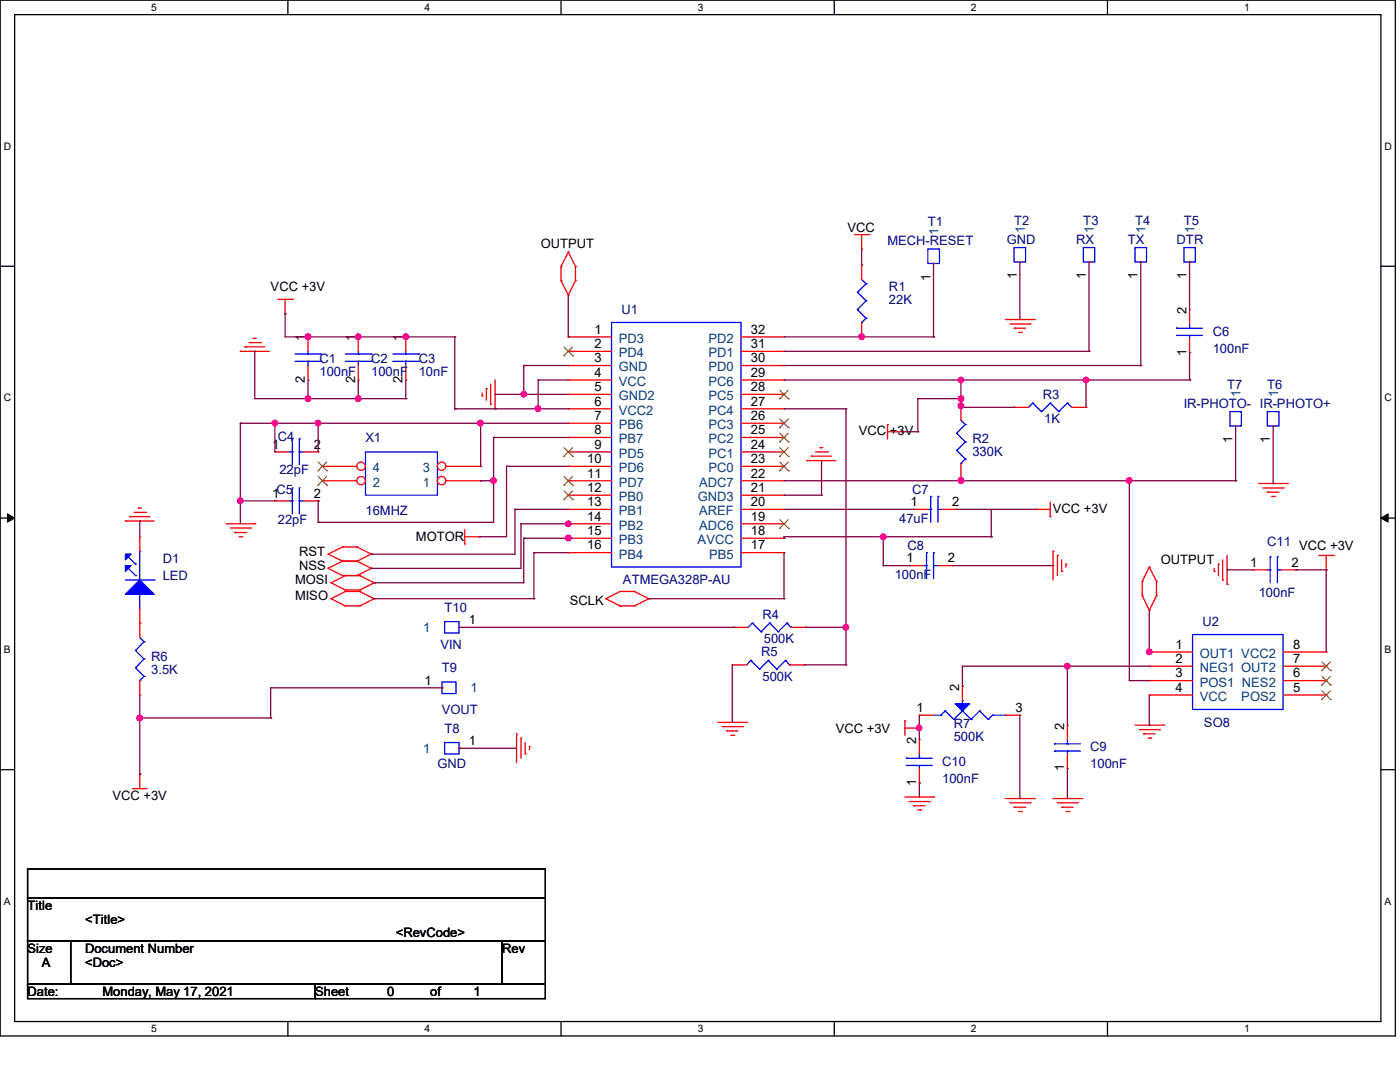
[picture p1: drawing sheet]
<svg xmlns="http://www.w3.org/2000/svg" width="279mm" height="216mm" viewBox="0 0 279 216" stroke-linecap="round" stroke-linejoin="round" font-family="sans-serif">
<path d="M0 0h278.5v206.7h-278.5zM2.9 2.9h272.7v200.9h-272.7z" fill="none" stroke="#000" stroke-width=".25"/>
<g fill="#fff">
<path d="M30.2 .3h1.1v2.3h-1.1z"/>
<path d="M30.2 204.1h1.1v2.3h-1.1z"/>
</g>
<path d="M57.4 0v2.9M57.4 203.8v2.9" fill="none" stroke="#000" stroke-width=".25"/>
<g fill="#fff">
<path d="M84.7 .3h1.1v2.3h-1.1z"/>
<path d="M84.7 204.1h1.1v2.3h-1.1z"/>
</g>
<path d="M112 0v2.9M112 203.8v2.9" fill="none" stroke="#000" stroke-width=".25"/>
<g fill="#fff">
<path d="M139.2 .3h1.1v2.3h-1.1z"/>
<path d="M139.2 204.1h1.1v2.3h-1.1z"/>
</g>
<path d="M166.5 0v2.9M166.5 203.8v2.9" fill="none" stroke="#000" stroke-width=".25"/>
<g fill="#fff">
<path d="M193.8 .3h1.1v2.3h-1.1z"/>
<path d="M193.8 204.1h1.1v2.3h-1.1z"/>
</g>
<path d="M221 0v2.9M221 203.8v2.9" fill="none" stroke="#000" stroke-width=".25"/>
<g fill="#fff">
<path d="M248.3 .3h1.1v2.3h-1.1z"/>
<path d="M248.3 204.1h1.1v2.3h-1.1z"/>
<path d="M.8 28h1.4v2.3h-1.4z"/>
<path d="M276.3 28h1.4v2.3h-1.4z"/>
<path d="M.8 78.2h1.4v2.3h-1.4z"/>
<path d="M276.3 78.2h1.4v2.3h-1.4z"/>
</g>
<path d="M0 53.1h2.9M275.6 53.1h2.9" fill="none" stroke="#000" stroke-width=".25"/>
<g fill="#fff">
<path d="M.8 128.5h1.3v2.2h-1.3z"/>
<path d="M276.3 128.5h1.3v2.2h-1.3z"/>
</g>
<path d="M0 103.4h2.9M275.6 103.4h2.9" fill="none" stroke="#000" stroke-width=".25"/>
<path d="M1.5 102.5l1.4 .9-1.4 .8zM275.6 103.4l1.4-.9v1.7z" fill="#000" stroke="#000" stroke-width=".2"/>
<g fill="#fff">
<path d="M.8 178.7h1.3v2.2h-1.3z"/>
<path d="M276.3 178.7h1.3v2.2h-1.3z"/>
</g>
<path d="M0 153.6h2.9M275.6 153.6h2.9M5.5 173.4h103.3v5.8h-103.3zM5.5 179.2h103.3v8.5h-103.3zM5.5 187.7h8.6v8.7h-8.6zM5.5 196.4h57.4v2.9h-57.4zM14.1 187.7h86.1v8.7h-86.1zM62.9 196.4h45.9v2.9h-45.9zM100.2 187.7h8.6v8.7h-8.6z" fill="none" stroke="#000" stroke-width=".25"/>
<g fill="none" stroke="#f00" stroke-width=".25">
<path d="M55.5 59.7h2.8M56.9 59.7v2.9M58.3 59.7h.1M112 56h.1M112 53.2h.1M112 56l1.4 2.9M112 53.2v2.8M113.4 50.3h.1M113.4 58.9h.1M113.4 50.3l-1.4 2.9M113.4 50.3l1.5 2.9M114.9 53.2h.1"/>
<path d="M114.9 56h.1M114.9 53.2v2.8M114.9 56l-1.5 2.9M170.6 46.8h2.8M172 49.7h.1M172 46.8v2.9M173.4 46.8h.1M237.4 52.3h.1M48 70.1h.1M48 70.1h5.7M48.9 69.2h.1M48.9 69.2h4"/>
<path d="M49.7 68.4h2.3M50.5 67.5h.1M50.5 67.5h.6M52 68.4h.1M56.9 62.6h.1M81 67.2h.1M81 75.8h.1M81 67.2v2.9M81 72.9v2.9M96.2 79h.1M96.2 78.4v.6M97.1 77.6h.1"/>
<path d="M97.1 77.6v2.2M97.9 76.7v4M98.8 75.8v5.8M200.7 63.8h5.7M201.5 64.6h4.1M202.4 65.5h.1M202.4 65.5h2.3M203.2 66.3h.6M203.8 66.3h.1M205.6 64.6h.1M206.4 63.8h.1M237.4 70.4h.1"/>
<path d="M237.4 61.8h.1M237.4 61.8v2.8M237.4 67.5v2.9M54.9 99.9h.1M54.9 99.9h2.8M60.6 99.9h2.9M63.5 99.9h.1M97.9 80.7h.1M98.8 81.6h.1M161.1 91.9h.1M161.1 91.9h5.7M161.9 91h.1"/>
<path d="M161.9 91h4M162.8 90.2h2.3M163.7 89.3h.1M163.7 89.3h.5M165.1 90.2h.1M177.1 84.7h.1M177.1 86.1h2.9M177.1 84.7v2.9M180 86.1h.1M251.2 96.5h5.7M252.1 97.4h4M252.9 98.2h.1"/>
<path d="M252.9 98.2h2.3M253.8 99.1h.5M254.1 85h.1M254.3 99.1h.1M256.1 97.4h.1M256.9 96.5h.1M25 104h.1M25 104h5.8M25.9 103.1h.1M25.9 103.1h4M26.8 102.2h2.2M27.6 101.4h.1"/>
<path d="M27.6 101.4h.6M27.9 107.1h.1M27.9 107.1v2.9M29 102.2h.1M45.1 104.5h5.7M46 105.4h4M46.8 106.3h.1M46.8 106.3h2.3M47.7 107.1h.6M48.3 107.1h.1M50 105.4h.1M50.8 104.5h.1"/>
<path d="M65.5 110.6h.1M65.5 113.4h.1M65.5 110.6l2.9 1.4M65.5 113.4l2.9 1.5M66.1 116.3h.1M66.1 119.5h.1M66.1 116.3l2.8 1.4M66.1 119.5l2.8 1.4M68.4 112h.1M68.4 109.1h.1M68.4 114.9h.1M68.4 112h2.8"/>
<path d="M68.4 109.1l-2.9 1.5M68.4 109.1h2.8M68.4 114.9h3.4M68.4 112l-2.9 1.4M68.9 117.7h.1M68.9 114.9h.1M68.9 118h.1M68.9 117.7h2.9M68.9 114.9l-2.8 1.4M68.9 118l-2.8 1.5M68.9 118h2.9M71.2 112h.1"/>
<path d="M71.2 109.1h.1M71.2 114.9h.1M71.2 109.1l2.9 1.5M71.2 112l2.9 1.4M71.8 117.7h.1M71.8 114.9h.1M71.8 118h.1M71.8 114.9l2.9 1.4M71.8 118l2.9 1.5M74.1 110.6h.1M74.1 113.4h.1M74.1 110.6l-2.9 1.4"/>
<path d="M74.1 113.4l-2.9 1.5M74.7 116.3h.1M74.7 119.5h.1M74.7 116.3l-2.9 1.4M74.7 119.5l-2.9 1.4M92.8 108.5h.1M92.8 107.1h2.8M92.8 105.7v2.8M95.6 107.1h.1M120.9 119.5h.1M120.9 119.5l2.8 1.4M123.7 118h.1"/>
<path d="M123.7 118h2.9M123.7 118l-2.8 1.5M126.6 118h.1M126.6 118l2.9 1.5M129.5 119.5h.1M129.5 119.5l-2.9 1.4M182.3 101.6h.1M182.3 101.6h2.9M188 101.6h2.9M190.9 101.6h.1M206.7 101.6h.1M206.7 101.6h2.9"/>
<path d="M209.6 103.1h.1M209.6 100.2v2.9M210.1 110h.1M210.1 110v5.7M211 110.8h.1M211 110.8v4.1M211.9 114h.1M211.9 111.7v2.3M212.7 112.6h.1M212.7 112.6v.6M228 118.9h.1M228 116h.1"/>
<path d="M228 118.9l1.4 2.9M228 116v2.9M229.4 113.2h.1M229.4 113.2l-1.4 2.8M229.4 113.2l1.4 2.8M230.8 116h.1M230.8 118.9h.1M230.8 116v2.9M230.8 118.9l-1.4 2.9M242.3 114h.1M242.3 113.4v.6M243.2 112.6h.1"/>
<path d="M243.2 112.6v2.3M244 115.7h.1M244 111.7v4M244.9 116.6h.1M244.9 110.8v5.8M263.2 110.8h2.9M264.7 113.7h.1M264.7 110.8v2.9M266.1 110.8h.1M27.9 124.3h.1M27.9 138.7h.1M27.9 121.5v5.7"/>
<path d="M27.9 135.8v2.9M68.9 120.9h.1M68.9 120.9h2.9M71.8 120.9h.1M91.6 125.2h.1M123.7 120.9h.1M123.7 120.9h2.9M126.6 120.9h.1M146.4 125.2h.1M146.4 125.2h2.9M157.9 125.2h2.9M160.8 125.2h.1"/>
<path d="M192.1 136.9h.1M192.1 136.9v2.9M229.4 121.8h.1M229.4 130.1h.1M229.4 132.9h.1M229.4 135.8h.1M229.4 138.7h.1M229.4 130.1h8.6M229.4 132.9h8.6M229.4 135.8h8.6M229.4 138.7h8.6M256.1 130.1h8.6"/>
<path d="M256.1 132.9h8.6M256.1 135.8h8.6M256.1 138.7h8.6M264.7 138.7h.1M264.7 135.8h.1M264.7 132.9h.1M264.7 130.1h.1M26.5 157.4h.1M26.5 157.4h2.8M27.9 154.5h.1M27.9 154.5v2.9M91.6 149.3h.1"/>
<path d="M103.1 146.4h.1M103.1 146.4v5.8M104 147.3h.1M104 147.3v4M104.8 150.5h.1M104.8 148.2v2.3M105.7 149h.1M105.7 149v.6M143.3 144.1h5.7M144.1 145h4.1M145 145.8h.1M145 145.8h2.3"/>
<path d="M145.8 146.7h.6M146.4 146.7h.1M148.2 145h.1M149 144.1h.1M180.6 143.8h.1M180.6 159h5.7M180.6 145.3h2.9M180.6 143.8v2.9M181.4 159.9h4.1M183.5 145.3h.1M183.5 156.2h.1M183.5 147.6h.1"/>
<path d="M183.5 142.7h.1M183.5 147.6v2.9M183.5 153.3v2.9M183.5 142.7h2.8M185.5 159.9h.1M186.3 159h.1M200.7 159.3h5.7M200.7 142.7h2.8M203.5 142.7h.1M206.4 159.3h.1M210.1 159.3h5.8M215.9 159.3h.1"/>
<path d="M226.5 144.7h5.7M227.4 145.6h4M228.2 146.4h.1M228.2 146.4h2.3M229.1 147.3h.6M229.7 147.3h.1M231.4 145.6h.1M232.2 144.7h.1M182.3 160.8h.1M182.3 160.8h2.3M183.2 161.6h.5M183.7 161.6h.1"/>
<path d="M201.5 160.2h4.1M202.4 161.1h.1M202.4 161.1h2.3M203.2 161.9h.6M203.8 161.9h.1M205.6 160.2h.1M211 160.2h4M211.9 161.1h.1M211.9 161.1h2.3M212.7 161.9h.6M213.3 161.9h.1M215 160.2h.1"/>
</g>
<g fill="none" stroke="#00f" stroke-width=".25">
<path d="M236.3 49.4h2.2v2.9h-2.2zM78.4 72.1h5.2M78.4 70.7h5.2M81 70.7h.1M81 72.1h.1M81 70.1v.6M81 72.1v.8M83.6 72.1h.1M83.6 70.7h.1M234.8 65.5h.1M234.8 66.9h.1M234.8 65.5h5.2"/>
<path d="M234.8 66.9h5.2M237.4 66.9h.1M237.4 65.5h.1M237.4 64.6v.9M237.4 66.9v.6M57.7 99.9h.6M58.3 99.9h.1M58.3 97.4h.1M58.3 97.4v5.1M59.7 97.4h.1M59.7 99.9h.1M59.7 99.9h.9"/>
<path d="M59.7 97.4v5.1M72.9 90.2h14.4v8.6h-14.4zM185.8 99.1h.1M185.8 99.1v5.1M187.2 99.1h.1M187.2 99.1v5.1M252.9 82.1h2.3v2.9h-2.3zM25 115.7h5.8M25.6 113.4l1.5 1.5M25.6 111.1l1.5 1.5M27.1 114.9h.1M27.1 112.6h.1"/>
<path d="M27.9 118.6h.1M27.9 110h.1M27.9 110v5.7M27.9 118.6v2.9M30.8 115.7h.1M185.2 101.6h.6M185.8 101.6h.1M187.2 101.6h.1M187.2 101.6h.8M27.1 129.8h.1M27.1 133.2h.1M27.1 129.8l1.6 1.7"/>
<path d="M27.1 133.2l1.6 1.8M27.9 135.8h.1M27.9 127.2l.8 .9M28.7 128.1h.1M28.7 131.5h.1M28.7 135h.1M28.7 128.1l-1.6 1.7M28.7 131.5l-1.6 1.7M28.7 135l-.8 .8M88.7 124h2.9v2.3h-2.9zM150.2 124.3h.1M150.2 124.3l-.9 .9"/>
<path d="M150.2 124.3l1.7 1.8M151.9 126.1h.1M153.6 124.3h.1M153.6 124.3l-1.7 1.8M153.6 124.3l1.7 1.8M155.3 126.1h.1M157.1 124.3h.1M157.1 124.3l-1.8 1.8M157.1 124.3l.8 .9M157.9 125.2h.1M192.1 139.8h.1M192.1 139.8v.6"/>
<path d="M238 126.6h18.1v15h-18.1zM88.7 148.2h2.9v2.3h-2.9zM180.9 151.3h.1M180.9 152.7h.1M180.9 151.3h5.2M180.9 152.7h5.2M183.5 152.7h.1M183.5 151.3h.1M183.5 150.5v.8M183.5 152.7v.6M186.3 142.7h1.4M187.7 142.7h.1"/>
<path d="M188.6 141.9h.1M188.6 141.9l-.9 .8M188.6 141.9l1.7 1.7M190.3 143.6h.1M192.1 141.9h.1M192.1 141.9l-1.8 1.7M192.1 141.9l1.7 1.7M193.8 143.6h.1M195.5 141.9h.1M195.5 141.9l-1.7 1.7M195.5 141.9l1.7 1.7M197.2 143.6h.1"/>
<path d="M198.1 142.7h.1M198.1 142.7h2.6M198.1 142.7l-.9 .9M200.7 142.7h.1"/>
</g>
<g fill="#00f" stroke="#00f" stroke-width=".25">
<path d="M190.6 140.4h2.9l-1.4 1.5z"/>
<path d="M25 118.6l2.9-2.9 2.9 2.9z"/>
<path d="M25 112.9h1.2l-1.2 1.1z"/>
<path d="M25 110.6h1.2l-1.2 1.1z"/>
</g>
<path d="M263.8 139.6h.1M263.8 136.7h.1M263.8 133.8h.1M263.8 137.8l1.8 1.8M263.8 135l1.8 1.7M263.8 132.1l1.8 1.7M265.5 137.8l-1.7 1.8M265.5 135l-1.7 1.7M265.5 132.1l-1.7 1.7M265.6 139.6h.1M265.6 136.7h.1M265.6 133.8h.1" fill="none" stroke="#804000" stroke-width=".2"/>
<circle cx="88.1" cy="95.9" r=".84" fill="#fff" stroke="#f00" stroke-width=".25"/>
<path d="M89 95.9h6.9M95.9 95.9h.1" fill="none" stroke="#f00" stroke-width=".25"/>
<circle cx="72.1" cy="95.9" r=".84" fill="#fff" stroke="#f00" stroke-width=".25"/>
<path d="M64.3 95.9h.1M64.3 95.9h6.9" fill="none" stroke="#f00" stroke-width=".25"/>
<path d="M63.5 96.8h.1M63.5 95.1l1.7 1.7M65.2 95.1l-1.7 1.7M65.2 96.8h.1" fill="none" stroke="#804000" stroke-width=".2"/>
<circle cx="88.1" cy="93" r=".84" fill="#fff" stroke="#f00" stroke-width=".25"/>
<path d="M89 93h6.9M95.9 93h.1" fill="none" stroke="#f00" stroke-width=".25"/>
<circle cx="72.1" cy="93" r=".84" fill="#fff" stroke="#f00" stroke-width=".25"/>
<g fill="none" stroke="#f00" stroke-width=".25">
<path d="M172 52.9h.1M172 52.9v2.9M186.3 52.6h.1M203.5 52.3h.1M217.3 52.3h.1M227.7 52.3h.1M61.5 67.2h.1M61.5 75.8h.1M61.5 67.2v2.9M61.5 72.9v2.9M71.5 67.2h.1M71.5 75.8h.1"/>
<path d="M71.5 67.2v2.9M71.5 72.9v2.9M113.4 67.2h.1M113.4 70.1h.1M113.4 72.9h.1M113.4 75.8h.1M113.4 78.7h.1M113.4 67.2h8.6M113.4 70.1h8.6M113.4 72.9h8.6M113.4 75.8h8.6M113.4 78.7h8.6"/>
<path d="M147.9 67.2h8.6M147.9 70.1h8.6M147.9 72.9h8.6M147.9 75.8h8.6M147.9 78.7h8.6M156.5 78.7h.1M156.5 75.8h.1M156.5 72.9h.1M156.5 70.1h.1M156.5 67.2h.1M172 67.2h.1M172 64.3v2.9"/>
<path d="M54.9 90.2h.1M54.9 90.2h2.8M60.6 90.2h2.9M63.5 90.2h.1M64.3 93h.1M64.3 93h6.9M113.4 81.6h.1M113.4 84.5h.1M113.4 87.3h.1M113.4 90.2h.1M113.4 93h.1M113.4 95.9h.1"/>
<path d="M113.4 98.8h.1M113.4 93h8.6M113.4 81.6h8.6M113.4 84.5h8.6M113.4 87.3h8.6M113.4 90.2h8.6M113.4 95.9h8.6M113.4 98.8h8.6M147.9 93h8.6M147.9 81.6h8.6M147.9 84.5h8.6M147.9 87.3h8.6"/>
<path d="M147.9 90.2h8.6M147.9 95.9h8.6M147.9 98.8h8.6M156.5 98.8h.1M156.5 95.9h.1M156.5 93h.1M156.5 90.2h.1M156.5 87.3h.1M156.5 84.5h.1M156.5 81.6h.1M191.8 81h.1M191.8 95.3h.1"/>
<path d="M191.8 81v2.9M191.8 92.5v2.8M202.4 81.3h.1M202.4 81.3h2.9M213.9 81.3h2.8M216.7 81.3h.1M246.6 85h.1M113.4 101.6h.1M113.4 104.5h.1M113.4 107.4h.1M113.4 110.3h.1M113.4 101.6h8.6"/>
<path d="M113.4 104.5h8.6M113.4 107.4h8.6M113.4 110.3h8.6M147.9 101.6h8.6M147.9 104.5h8.6M147.9 107.4h8.6M147.9 110.3h8.6M156.5 110.3h.1M156.5 107.4h.1M156.5 104.5h.1M156.5 101.6h.1M181.4 112.9h.1"/>
<path d="M181.4 112.9h2.9M187.2 112.9h2.9M190.1 112.9h.1M250.1 113.7h.1M250.1 113.7h2.8M255.8 113.7h2.9M258.7 113.7h.1M88.2 137.2h.1M146.1 132.7h.1M146.1 132.7h2.9M157.6 132.7h2.9M160.5 132.7h.1"/>
<path d="M213 153.3h.1M213 144.7h.1M213 144.7v2.9M213 150.5v2.8"/>
</g>
<g fill="none" stroke="#804000" stroke-width=".2">
<path d="M112.5 71h.1M112.6 69.3l1.7 1.7M114.3 69.3l-1.8 1.7M114.3 71h.1M155.6 79.6h.1M155.6 77.9l1.8 1.7M157.3 77.9l-1.7 1.7M157.4 79.6h.1M63.5 93.9h.1M63.5 92.2l1.7 1.7M65.2 92.2l-1.7 1.7M65.2 93.9h.1"/>
<path d="M112.5 91.1h.1M112.5 96.8h.1M112.5 99.7h.1M112.6 89.3l1.7 1.8M112.6 95.1l1.7 1.7M112.6 98l1.7 1.7M114.3 89.3l-1.8 1.8M114.3 95.1l-1.8 1.7M114.3 98l-1.8 1.7M114.3 91.1h.1M114.3 96.8h.1M114.3 99.7h.1"/>
<path d="M155.6 93.9h.1M155.6 91.1h.1M155.6 88.2h.1M155.6 85.3h.1M155.6 92.2l1.8 1.7M155.6 89.3l1.8 1.8M155.6 86.4l1.8 1.8M155.6 83.6l1.8 1.7M157.3 92.2l-1.7 1.7M157.3 89.3l-1.7 1.8M157.3 86.4l-1.7 1.8M157.3 83.6l-1.7 1.7"/>
<path d="M157.4 93.9h.1M157.4 91.1h.1M157.4 88.2h.1M157.4 85.3h.1M155.6 105.4h.1M155.6 103.7l1.8 1.7M157.3 103.7l-1.7 1.7M157.4 105.4h.1"/>
</g>
<g fill="none" stroke="#00f" stroke-width=".25">
<path d="M171.1 58.3h.1M171.1 58.3l1.7 1.7M172 55.8l.8 .8M172.8 56.6h.1M172.8 56.6l-1.7 1.7M185.2 49.7h2.3v2.9h-2.3zM202.4 49.4h2.3v2.9h-2.3zM216.2 49.4h2.3v2.9h-2.3zM226.5 49.4h2.3v2.9h-2.3zM58.9 72.1h5.2M58.9 70.7h5.2M61.5 70.7h.1"/>
<path d="M61.5 72.1h.1M61.5 70.1v.6M61.5 72.1v.8M64.1 72.1h.1M64.1 70.7h.1M68.9 72.1h5.2M68.9 70.7h5.2M71.5 70.7h.1M71.5 72.1h.1M71.5 70.1v.6M71.5 72.1v.8M74.1 72.1h.1"/>
<path d="M74.1 70.7h.1M122 64.3h25.9v48.9h-25.9zM171.1 61.8h.1M171.1 61.8l1.7 1.7M172 64.3h.1M172.8 60h.1M172.8 63.5h.1M172.8 60l-1.7 1.8M172.8 63.5l-.8 .8M57.7 90.2h.6M58.3 90.2h.1M58.3 87.6h.1"/>
<path d="M58.3 87.6v5.2M59.7 87.6h.1M59.7 90.2h.1M59.7 90.2h.9M59.7 87.6v5.2M190.9 86.4h.1M190.9 89.9h.1M190.9 86.4l1.8 1.8M190.9 89.9l1.8 1.7M191.8 92.5h.1M191.8 83.9l.9 .8M192.7 84.7h.1"/>
<path d="M192.7 88.2h.1M192.7 91.6h.1M192.7 84.7l-1.8 1.7M192.7 88.2l-1.8 1.7M192.7 91.6l-.9 .9M206.1 80.4h.1M206.1 80.4l-.8 .9M206.1 80.4l1.8 1.7M207.9 82.1h.1M209.6 80.4h.1M209.6 80.4l-1.7 1.7M209.6 80.4l1.7 1.7"/>
<path d="M211.3 82.1h.1M213 80.4h.1M213 80.4l-1.7 1.7M213 80.4l.9 .9M213.9 81.3h.1M245.4 82.1h2.3v2.9h-2.3zM184.3 112.9h.6M184.9 112.9h.1M184.9 110.3h.1M184.9 110.3v5.1M186.3 110.3h.1M186.3 112.9h.1"/>
<path d="M186.3 112.9h.9M186.3 110.3v5.1M252.9 113.7h.6M253.5 113.7h.1M253.5 111.1h.1M253.5 111.1v5.2M254.9 111.1h.1M254.9 113.7h.1M254.9 113.7h.9M254.9 111.1v5.2M88.2 136.1h2.8v2.3h-2.8zM149.9 131.8h.1"/>
<path d="M149.9 131.8l-.9 .9M149.9 131.8l1.7 1.7M151.6 133.5h.1M153.3 131.8h.1M153.3 131.8l-1.7 1.7M153.3 131.8l1.7 1.7M155 133.5h.1M156.8 131.8h.1M156.8 131.8l-1.8 1.7M156.8 131.8l.8 .9M157.6 132.7h.1M210.4 148.4h.1"/>
<path d="M210.4 149.9h.1M210.4 148.4h5.2M210.4 149.9h5.2M213 149.9h.1M213 148.4h.1M213 147.6v.8M213 149.9v.6"/>
</g>
<g fill="none" stroke="#800040" stroke-width=".25">
<path d="M113.4 58.9v8.3M172 52.9h.1M172 49.7v3.2M186.3 52.6v14.6M203.5 52.3v11.5M217.3 52.3v17.8M227.7 52.3v20.6M237.4 52.3h.1M237.4 52.3v9.5M50.8 70.1h.1M50.8 70.1v9.4h30.2M56.9 62.6h.1"/>
<path d="M56.9 62.6v4.6h33.9M61.5 67.2h.1M61.5 79.5h.1M61.5 75.8v3.7M71.5 67.2h.1M71.5 79.5h.1M71.5 75.8v3.7M81 67.2h.1M81 79.5h.1M81 75.8v3.7M90.8 67.2h.1M90.8 67.2v14.4"/>
<path d="M98.8 78.7h.1M98.8 78.7h14.6M104.5 72.9h.1M104.5 78.7h.1M104.5 72.9h8.9M104.5 72.9v5.8M107.4 75.8h.1M107.4 75.8h6M107.4 75.8v5.8M113.4 67.2h.1M156.5 72.9h71.2M156.5 75.8h80.9"/>
<path d="M156.5 67.2h29.8M156.5 70.1h60.8M172 67.2h.1M183.2 79.5h.1M183.2 79.5h8.6M183.2 79.5v6.6M186.3 67.2h.1M191.8 75.8h.1M191.8 79.5h.1M191.8 75.8v5.5M203.5 63.8h.1M216.7 75.8h.1"/>
<path d="M216.7 75.8v5.5M217.3 70.1h.1M227.7 72.9h.1M237.4 75.8h.1M237.4 70.4v5.4M48 84.5h.1M48 99.9h.1M48 84.5h65.4M48 84.5v20M48 99.9h6.9M54.9 84.5h.1M54.9 84.5v5.7"/>
<path d="M63.5 84.5h.1M63.5 99.9h.1M63.5 84.5v5.7M63.5 99.9v4.3M90.8 81.6h.1M90.8 81.6h22.6M95.9 95.9h.1M95.9 84.5h.1M95.9 95.9h2.6M95.9 84.5v8.5M98.5 87.3h.1M98.5 95.9h.1"/>
<path d="M98.5 87.3v16.9h-35M98.5 87.3h14.9M101.1 93h.1M101.1 93h12.3M101.1 93v14.1h-5.5M107.4 81.6h.1M156.5 81.6h12.3M156.5 95.9h90.1M156.5 98.8h7.5M164 98.8h.1M164 91.9h.1M164 91.9v6.9"/>
<path d="M168.8 81.6h.1M168.8 81.6v51.1M180 86.1h.1M180 86.1h3.2M183.2 86.1h.1M191.8 95.9h.1M191.8 95.3h.1M191.8 81.3h.1M191.8 81h.1M191.8 95.3v.6M191.8 81.3h10.6M225.4 95.9h.1"/>
<path d="M225.4 95.9v39.9M246.6 95.9h.1M246.6 85v10.9M254.1 96.5h.1M254.1 85v11.5M27.9 104h.1M27.9 104v3.1M63.5 104.2h.1M74.1 110.6h.1M74.1 113.4h.1M74.7 116.3h.1M74.7 119.5h.1"/>
<path d="M74.7 119.5h31.9M95.6 107.1h.1M102.8 101.6h.1M102.8 101.6h10.6M102.8 101.6v9h-28.7M104 104.5h.1M104 104.5v8.9h-29.9M104 104.5h9.7M104.5 107.4h.1M104.5 107.4v8.9h-29.8M104.5 107.4h9.5M106.6 110.3h.1"/>
<path d="M106.6 119.5h.1M106.6 110.3h6.8M106.6 110.3v9.2M113.4 104.5h.1M113.4 107.4h.1M113.7 104.5h.1M114 107.4h.1M129.5 119.5h.1M129.5 119.5h27M156.5 107.4h.1M156.5 119.5h.1M156.5 101.6h25.8"/>
<path d="M156.5 110.3v9.2M176.3 107.1h.1M176.3 112.9h.1M176.3 107.1v5.8M176.3 112.9h5.1M181.4 112.9h.1M182.3 101.6h.1M190.1 112.9h20M190.9 101.6h6.9M197.8 107.1h.1M197.8 101.6h.1M197.8 107.1h-41.3v.3"/>
<path d="M197.8 101.6v5.5M198.1 101.6h8.6M206.7 101.6h.1M210.1 112.9h.1M244.9 113.7h.1M244.9 113.7h5.2M258.7 113.7h.1M258.7 113.7h6M264.7 113.7h.1M264.7 113.7v16.4M27.9 138.7v15.8M88.2 137.2h.1"/>
<path d="M88.2 137.2h-34.2v6.1M91.6 125.2h54.8M146.1 132.7v11.4M146.4 125.2h.1M160.5 132.7h8.3M160.8 125.2h.1M160.8 125.2h8M168.8 125.2h.1M168.8 132.7h.1M192.1 136.9h.1M213 132.9h.1M213 132.9v11.8"/>
<path d="M225.4 135.8h.1M225.4 135.8h4M229.4 130.3h.1M229.4 130.1h.1M229.4 132.9h-37.3v4M229.4 121.8v8.5M229.4 138.7v6M27.9 143.3h.1M27.9 154.5h.1M27.9 143.3h26.1M54 143.3h.1M91.6 149.3h.1"/>
<path d="M91.6 149.3h11.5M146.1 144.1h.1M183.5 145.3h.1M183.5 156.2h.1M183.5 142.7v4.9M183.5 156.2v2.8M203.5 159.3h.1M203.5 142.7v16.6M213 159.3h.1M213 153.3v6M229.4 144.7h.1"/>
</g>
<g fill="#f0f" stroke="#f0f" stroke-width=".25">
<circle cx="104.5" cy="78.7" r=".55"/>
<circle cx="107.4" cy="81.5" r=".55"/>
<circle cx="61.5" cy="67.2" r=".55"/>
<circle cx="71.5" cy="67.2" r=".55"/>
<circle cx="81" cy="67.2" r=".55"/>
<circle cx="71.5" cy="79.5" r=".55"/>
<circle cx="61.5" cy="79.5" r=".55"/>
<circle cx="98.5" cy="95.9" r=".55"/>
<circle cx="63.5" cy="84.4" r=".55"/>
<circle cx="95.9" cy="84.4" r=".55"/>
<circle cx="54.9" cy="84.4" r=".55"/>
<circle cx="48" cy="99.9" r=".55"/>
<circle cx="172" cy="67.2" r=".55"/>
<circle cx="191.8" cy="75.8" r=".55"/>
<circle cx="216.7" cy="75.8" r=".55"/>
<circle cx="191.8" cy="79.5" r=".55"/>
<circle cx="191.8" cy="81" r=".55"/>
<circle cx="191.8" cy="95.9" r=".55"/>
<circle cx="176.3" cy="107.1" r=".55"/>
<circle cx="168.8" cy="125.2" r=".55"/>
<circle cx="27.9" cy="143.3" r=".55"/>
<circle cx="213" cy="132.9" r=".56"/>
<circle cx="183.4" cy="145.2" r=".55"/>
<circle cx="225.3" cy="95.9" r=".55"/>
<circle cx="229.4" cy="130" r=".55"/>
<circle cx="113.4" cy="104.5" r=".55"/>
<circle cx="113.4" cy="107.4" r=".55"/>
</g>
<g font-size="2.6">
<text x="169.1" y="46.3">VCC</text>
<text x="107.9" y="49.4">OUTPUT</text>
<text x="54" y="58.1">VCC +3V</text>
<text x="185.7" y="56" transform="rotate(-90 185.7 56)">1</text>
<text x="202.9" y="55.7" transform="rotate(-90 202.9 55.7)">1</text>
<text x="216.7" y="55.7" transform="rotate(-90 216.7 55.7)">1</text>
<text x="227" y="55.7" transform="rotate(-90 227 55.7)">1</text>
<text x="236.8" y="55.7" transform="rotate(-90 236.8 55.7)">1</text>
<text x="236.8" y="62.7" transform="rotate(-90 236.8 62.7)">2</text>
<text x="60.8" y="68.1" transform="rotate(-90 60.8 68.1)">1</text>
<text x="70.9" y="68.1" transform="rotate(-90 70.9 68.1)">1</text>
<text x="80.3" y="68.1" transform="rotate(-90 80.3 68.1)">1</text>
<text x="118.6" y="66.6">1</text>
<text x="118.6" y="69.5">2</text>
<text x="149.9" y="69.5">31</text>
<text x="149.9" y="66.6">32</text>
<text x="236.8" y="71" transform="rotate(-90 236.8 71)">1</text>
<text x="60.8" y="76.4" transform="rotate(-90 60.8 76.4)">2</text>
<text x="70.9" y="76.4" transform="rotate(-90 70.9 76.4)">2</text>
<text x="80.3" y="76.4" transform="rotate(-90 80.3 76.4)">2</text>
<text x="118.6" y="72.3">3</text>
<text x="118.6" y="75.2">4</text>
<text x="149.9" y="75.2">29</text>
<text x="149.9" y="72.3">30</text>
<text x="118.6" y="78.1">5</text>
<text x="118.6" y="80.9">6</text>
<text x="118.6" y="83.8">7</text>
<text x="149.9" y="83.8">26</text>
<text x="149.9" y="80.9">27</text>
<text x="149.9" y="78.1">28</text>
<text x="54.3" y="89.5">1</text>
<text x="62.6" y="89.5">2</text>
<text x="118.6" y="86.7">8</text>
<text x="118.6" y="89.5">9</text>
<text x="149.9" y="89.5">24</text>
<text x="149.9" y="86.7">25</text>
<text x="171.4" y="86.8">VCC +3V</text>
<text x="246" y="88.4" transform="rotate(-90 246 88.4)">1</text>
<text x="253.4" y="88.4" transform="rotate(-90 253.4 88.4)">1</text>
<text x="117.2" y="92.4">10</text>
<text x="117.2" y="95.3">11</text>
<text x="149.9" y="95.3">22</text>
<text x="149.9" y="92.4">23</text>
<text x="54.3" y="99.3">1</text>
<text x="62.6" y="99.3">2</text>
<text x="117.2" y="98.2">12</text>
<text x="117.2" y="101">13</text>
<text x="149.9" y="101">20</text>
<text x="149.9" y="98.2">21</text>
<text x="181.7" y="101">1</text>
<text x="190" y="101">2</text>
<text x="83" y="108">MOTOR</text>
<text x="117.2" y="103.9">14</text>
<text x="117.2" y="106.8">15</text>
<text x="149.9" y="106.8">18</text>
<text x="149.9" y="103.9">19</text>
<text x="210.1" y="102.3">VCC +3V</text>
<text x="59.7" y="110.9">RST</text>
<text x="59.7" y="113.7">NSS</text>
<text x="117.2" y="109.6">16</text>
<text x="149.9" y="109.6">17</text>
<text x="180.9" y="112.2">1</text>
<text x="189.2" y="112.2">2</text>
<text x="231.7" y="112.6">OUTPUT</text>
<text x="249.5" y="113.1">1</text>
<text x="257.8" y="113.1">2</text>
<text x="259.2" y="109.7">VCC +3V</text>
<text x="58.9" y="116.6">MOSI</text>
<text x="58.9" y="119.8">MISO</text>
<text x="93.6" y="124.5">1</text>
<text x="113.7" y="120.6">SCLK</text>
<text x="234.6" y="129.5">1</text>
<text x="258.1" y="129.5">8</text>
<text x="84.8" y="136.6">1</text>
<text x="191.4" y="137.8" transform="rotate(-90 191.4 137.8)">2</text>
<text x="234.6" y="132.3">2</text>
<text x="234.6" y="135.2">3</text>
<text x="258.1" y="135.2">6</text>
<text x="258.1" y="132.3">7</text>
<text x="182.9" y="142.1">1</text>
<text x="202.6" y="142.1">3</text>
<text x="234.6" y="138">4</text>
<text x="258.1" y="138">5</text>
<text x="93.6" y="148.7">1</text>
<text x="166.8" y="146.2">VCC +3V</text>
<text x="182.8" y="148.5" transform="rotate(-90 182.8 148.5)">2</text>
<text x="212.4" y="145.6" transform="rotate(-90 212.4 145.6)">2</text>
<text x="212.4" y="153.9" transform="rotate(-90 212.4 153.9)">1</text>
<text x="22.4" y="159.7">VCC +3V</text>
<text x="182.8" y="156.8" transform="rotate(-90 182.8 156.8)">1</text>
<text x="5.5" y="181.5">Title</text>
<text x="17" y="184.4">&lt;Title&gt;</text>
<text x="5.5" y="190.1">Size</text>
<text x="17" y="190.1">Document Number</text>
<text x="79" y="186.9">&lt;RevCode&gt;</text>
<text x="100.2" y="190.1">Rev</text>
<text x="8.4" y="193">A</text>
<text x="17" y="193">&lt;Doc&gt;</text>
<text x="5.5" y="198.7">Date:</text>
<text x="20.4" y="198.7">Monday, May 17, 2021</text>
<text x="62.9" y="198.7">Sheet</text>
<text x="77.3" y="198.7">0</text>
<text x="85.9" y="198.7">of</text>
<text x="94.5" y="198.7">1</text>
</g>
<g font-size="2.6" fill="#000080">
<text x="185.2" y="45.1">T1</text>
<text x="202.4" y="44.9">T2</text>
<text x="216.2" y="44.9">T3</text>
<text x="226.5" y="44.9">T4</text>
<text x="236.3" y="44.9">T5</text>
<text x="177.1" y="48.9">MECH-RESET</text>
<text x="201" y="48.6">GND</text>
<text x="214.8" y="48.6">RX</text>
<text x="225.1" y="48.6">TX</text>
<text x="234.8" y="48.6">DTR</text>
<text x="177.4" y="58.1">R1</text>
<text x="124" y="62.7">U1</text>
<text x="177.4" y="60.7">22K</text>
<text x="242" y="67">C6</text>
<text x="242" y="70.4">100nF</text>
<text x="63.8" y="72.4">C1</text>
<text x="63.8" y="75">100nF</text>
<text x="74.1" y="72.4">C2</text>
<text x="74.1" y="75">100nF</text>
<text x="83.6" y="72.4">C3</text>
<text x="83.6" y="75">10nF</text>
<text x="244.9" y="77.6">T7</text>
<text x="252.9" y="77.6">T6</text>
<text x="208.2" y="79.6">R3</text>
<text x="236.3" y="81.3">IR-PHOTO- IR-PHOTO+</text>
<text x="55.5" y="87.9">C4</text>
<text x="72.9" y="88.2">X1</text>
<text x="194.1" y="88.5">R2</text>
<text x="208.4" y="84.5">1K</text>
<text x="55.8" y="94.5">22pF</text>
<text x="194.1" y="91.1">330K</text>
<text x="55.2" y="98.6">C5</text>
<text x="182" y="98.6">C7</text>
<text x="55.5" y="104.6">22pF</text>
<text x="72.9" y="102.8">16MHZ</text>
<text x="179.4" y="104.3">47uF</text>
<text x="32.5" y="112.3">D1</text>
<text x="181.1" y="109.7">C8</text>
<text x="252.9" y="108.9">C11</text>
<text x="32.5" y="115.7">LED</text>
<text x="124.3" y="116.6">ATMEGA328P-AU</text>
<text x="178.6" y="115.5">100nF</text>
<text x="251.2" y="119.2">100nF</text>
<text x="88.7" y="122">T10</text>
<text x="152.2" y="123.5">R4</text>
<text x="240" y="124.9">U2</text>
<text x="30.2" y="131.8">R6</text>
<text x="87.9" y="129.5">VIN</text>
<text x="151.9" y="131">R5</text>
<text x="152.4" y="128.4">500K</text>
<text x="30.2" y="134.4">3.5K</text>
<text x="88.2" y="134.1">T9</text>
<text x="152.2" y="135.8">500K</text>
<text x="88.2" y="142.5">VOUT</text>
<text x="88.7" y="146.2">T8</text>
<text x="190.3" y="145.3">R7</text>
<text x="190.3" y="147.9">500K</text>
<text x="217.6" y="149.9">C9</text>
<text x="240.3" y="145">SO8</text>
<text x="87.3" y="153.3">GND</text>
<text x="188" y="152.8">C10</text>
<text x="217.6" y="153.3">100nF</text>
<text x="188" y="156.2">100nF</text>
</g>
<g font-size="2.6" fill="#004080">
<text x="187.3" y="46.8" transform="rotate(-90 187.3 46.8)">1</text>
<text x="204.5" y="46.6" transform="rotate(-90 204.5 46.6)">1</text>
<text x="218.3" y="46.6" transform="rotate(-90 218.3 46.6)">1</text>
<text x="228.6" y="46.6" transform="rotate(-90 228.6 46.6)">1</text>
<text x="238.4" y="46.6" transform="rotate(-90 238.4 46.6)">1</text>
<text x="123.5" y="68.4">PD3</text>
<text x="123.5" y="71.3">PD4</text>
<text x="141.4" y="71.3">PD1</text>
<text x="141.4" y="68.4">PD2</text>
<text x="123.5" y="74.1">GND</text>
<text x="123.5" y="77">VCC</text>
<text x="141.4" y="77">PC6</text>
<text x="141.4" y="74.1">PD0</text>
<text x="123.5" y="79.9">GND2</text>
<text x="123.5" y="82.8">VCC2</text>
<text x="141.4" y="82.8">PC4</text>
<text x="141.4" y="79.9">PC5</text>
<text x="247.6" y="79.2" transform="rotate(-90 247.6 79.2)">1</text>
<text x="255.1" y="79.2" transform="rotate(-90 255.1 79.2)">1</text>
<text x="123.5" y="85.6">PB6</text>
<text x="123.5" y="88.5">PB7</text>
<text x="141.4" y="88.5">PC2</text>
<text x="141.4" y="85.6">PC3</text>
<text x="74.4" y="94.2">4</text>
<text x="84.4" y="94.2">3</text>
<text x="123.5" y="91.4">PD5</text>
<text x="123.5" y="94.2">PD6</text>
<text x="141.4" y="94.2">PC0</text>
<text x="141.4" y="91.4">PC1</text>
<text x="74.4" y="97.1">2</text>
<text x="84.4" y="97.1">1</text>
<text x="123.5" y="97.1">PD7</text>
<text x="123.5" y="100">PB0</text>
<text x="139.3" y="100">GND3</text>
<text x="139.5" y="97.1">ADC7</text>
<text x="123.5" y="102.8">PB1</text>
<text x="123.5" y="105.7">PB2</text>
<text x="139.5" y="105.7">ADC6</text>
<text x="139.5" y="102.8">AREF</text>
<text x="123.5" y="108.6">PB3</text>
<text x="123.5" y="111.5">PB4</text>
<text x="139.2" y="108.6">AVCC</text>
<text x="141.5" y="111.5">PB5</text>
<text x="84.5" y="126.1">1</text>
<text x="239.4" y="131.3">OUT1 VCC2</text>
<text x="239.4" y="134.1">NEG1 OUT2</text>
<text x="239.4" y="137">POS1 NES2</text>
<text x="93.9" y="138.1">1</text>
<text x="239.4" y="139.9">VCC</text>
<text x="247.7" y="139.9">POS2</text>
<text x="84.5" y="150.2">1</text>
</g>
<g font-size="2.1">
<text x="30.2" y="2.2">5</text>
<text x="84.7" y="2.2">4</text>
<text x="139.2" y="2.2">3</text>
<text x="193.8" y="2.2">2</text>
<text x="248.3" y="2.2">1</text>
<text x=".8" y="29.8">D</text>
<text x="276.3" y="29.8">D</text>
<text x=".8" y="80.1">C</text>
<text x="276.3" y="80.1">C</text>
<text x=".8" y="130.3">B</text>
<text x="276.3" y="130.3">B</text>
<text x=".8" y="180.5">A</text>
<text x="276.3" y="180.5">A</text>
<text x="30.2" y="206">5</text>
<text x="84.7" y="206">4</text>
<text x="139.2" y="206">3</text>
<text x="193.8" y="206">2</text>
<text x="248.3" y="206">1</text>
</g>
</svg>
